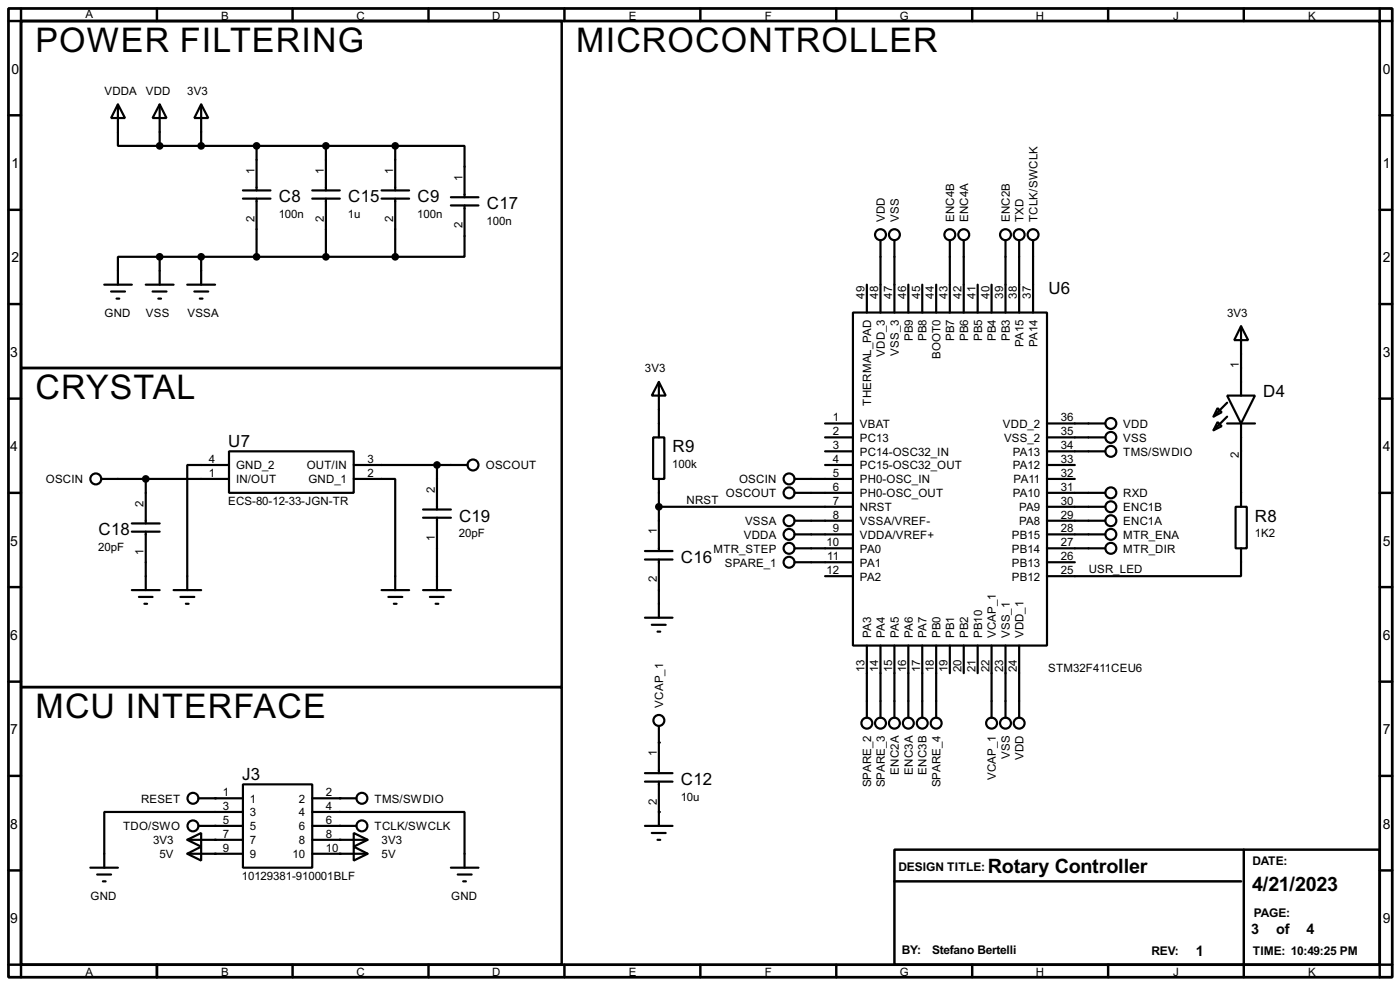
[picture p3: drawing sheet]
<svg xmlns="http://www.w3.org/2000/svg" width="256mm" height="180mm" viewBox="0 0 256 180" stroke-linecap="round" stroke-linejoin="round" font-family="sans-serif">
<path d="M1.6 1.6h253.5v177.3h-253.5zM3.9 3.9h248.9v172.7h-248.9z" fill="none" stroke="#000" stroke-width=".5"/>
<g fill="none" stroke="#000" stroke-width=".45">
<path d="M3.9 3.9h99v63.5h-99zM3.9 1.6v2.3h-2.3M28.8 1.6v2.3M53.6 1.6v2.3M78.5 1.6v2.3M103.4 1.6v2.3M128.3 1.6v2.3M153.2 1.6v2.3M178.1 1.6v2.3M203 1.6v2.3M227.9 1.6v2.3M252.8 1.6v2.3h2.3"/>
<path d="M1.6 21.1h2.3M1.6 38.4h2.3M252.8 21.1h2.3M252.8 38.4h2.3M1.6 55.7h2.3M252.8 55.7h2.3M1.6 73h2.3M3.9 67.4h99v58.4h-99zM252.8 73h2.3M1.6 90.2h2.3M252.8 90.2h2.3M1.6 107.5h2.3"/>
<path d="M252.8 107.5h2.3M1.6 124.8h2.3M3.9 125.8h99v50.8h-99zM252.8 124.8h2.3M1.6 142h2.3M1.6 159.3h2.3M163.9 155.5h88.9v21.1h-88.9zM227.9 155.5v23.4M252.8 142h2.3M252.8 159.3h2.3M1.6 176.6h2.3v2.3M28.8 176.6v2.3"/>
<path d="M53.6 176.6v2.3M78.5 176.6v2.3M103.4 176.6v2.3M128.3 176.6v2.3M153.2 176.6v2.3M163.9 161.3h63.5M178.1 176.6v2.3M203 176.6v2.3M255.1 176.6h-2.3v2.3"/>
</g>
<g fill="none" stroke="#000" stroke-width=".4">
<path d="M21.6 19.1l1.3 2.5h-2.5zM21.6 19.1v7.6h7.7M29.3 19.1l1.2 2.5h-2.5zM29.3 19.1v7.6M36.9 19.1l1.3 2.5h-2.6zM36.9 19.1v7.6M29.3 26.7h43.1M44.5 34.9h5.1M44.5 36.4h5.1M47 26.7v8.2M47 36.4v10.6M57.2 34.9h5.1"/>
<path d="M57.2 36.4h5.1M59.7 26.7v8.2M59.7 36.4v10.6M69.9 34.9h5.1M69.9 36.4h5.1M72.4 26.7h12.7v9.4M72.4 26.7v8.2M72.4 36.4v10.6M82.6 36.1h5.1M82.6 37.6h5.1M85.1 37.6v9.4h-12.7M19.1 52.1h5.1"/>
<path d="M20.4 53.4h2.5M21.4 54.7h.5M26.7 52.1h5.1M28 53.4h2.5M29 54.7h.5M29.3 47h-7.7v5.1M29.3 47h43.1M29.3 47v5.1M34.3 52.1h5.1M35.6 53.4h2.6M36.6 54.7h.5M36.9 47v5.1"/>
<path d="M156.3 57.2h35.5v61h-35.5zM158.8 52.1v5.1M161.3 44v13.2M163.9 44v13.2M166.4 52.1v5.1M169 52.1v5.1M171.5 52.1v5.1M174 44v13.2M176.6 44v13.2M179.1 52.1v5.1M181.7 52.1v5.1M184.2 44v13.2"/>
<path d="M186.7 44v13.2M189.3 44v13.2M227.4 59.7l1.3 2.6h-2.6zM227.4 59.7v12.7M120.7 69.9l1.3 2.5h-2.6zM120.7 69.9v10.2M151.2 77.5h5.1M191.8 77.5h10.7M223.1 77.3l.7 .7-1.5 .8zM223.1 74.7l.7 .8-1.5 .8zM224.8 72.4h5.1l-2.5 5.1zM224.8 77.5h5.1"/>
<path d="M224.8 76.3l-2.5 2.5M224.8 73.7l-2.5 2.6M227.4 77.5v15.3M18.6 87.7h23.4M24.2 97.3h5.1M24.2 95.8h5.1M26.7 87.7v8.1M26.7 97.3v10.7M42 82.6h22.8v7.6h-22.8zM42 85.1h-7.7v22.9M64.8 87.7h7.6v20.3M64.8 85.1h20.9"/>
<path d="M77.5 94.8h5.1M77.5 93.3h5.1M80.1 85.1v8.2M80.1 94.8v13.2M119.7 80.1h2v7.6h-2zM120.7 87.7v13.2M120.7 92.8h35.6M145.6 87.7h10.7M145.6 90.2h10.7M145.6 95.3h10.7M145.6 97.8h10.7M151.2 85.1h5.1"/>
<path d="M151.2 80.1h5.1M151.2 82.6h5.1M191.8 87.7h5.1M191.8 85.1h5.1M191.8 90.2h10.7M191.8 92.8h10.7M191.8 95.3h10.7M191.8 97.8h10.7M191.8 80.1h10.7M191.8 82.6h10.7M226.4 92.8h2v7.6h-2zM24.2 108h5.1"/>
<path d="M25.5 109.3h2.5M26.5 110.5h.5M31.8 108h5.1M33.1 109.3h2.5M34.1 110.5h.5M69.9 108h5.1M71.2 109.3h2.5M72.2 110.5h.5M77.5 108h5.1M78.8 109.3h2.5M79.8 110.5h.5M118.2 100.9h5"/>
<path d="M118.2 102.4h5M118.2 113.1h5M119.4 114.4h2.6M120.5 115.6h.5M120.7 102.4v10.7M145.6 100.4h10.7M145.6 102.9h10.7M151.2 105.5h5.1M158.8 118.2v13.2M161.3 118.2v13.2M163.9 118.2v13.2M166.4 118.2v13.2"/>
<path d="M169 118.2v13.2M171.5 118.2v13.2M174 118.2v5M176.6 118.2v5M179.1 118.2v5M181.7 118.2v13.2M184.2 118.2v13.2M186.7 118.2v13.2M191.8 100.4h10.7M191.8 102.9h5.1M227.4 100.4v5.1h-35.6M120.7 132.9v8.6"/>
<path d="M16.6 158.8h5M34.3 153.7l2.6-1.2v2.5zM34.3 156.3l2.6-1.3v2.5zM34.3 153.7h10.2M34.3 156.3h10.2M36.4 146.1h8.1M36.4 151.2h8.1M44.5 143.6h12.7v15.2h-12.7zM44.5 148.6h-25.4v10.2M57.2 148.6h27.9v10.2M57.2 146.1h8.1M57.2 151.2h8.1"/>
<path d="M57.2 153.7h10.2M57.2 156.3h10.2M64.8 152.5l2.6 1.2-2.6 1.3zM64.8 155l2.6 1.3-2.6 1.2zM82.6 158.8h5.1M118.2 151.2h5M118.2 141.5h5M118.2 143.1h5M119.4 152.5h2.6M120.5 153.7h.5M120.7 143.1v8.1M17.8 160.1h2.6"/>
<path d="M18.9 161.3h.5M83.9 160.1h2.5M84.9 161.3h.5"/>
<circle cx="161.3" cy="43" r="1"/>
<circle cx="163.8" cy="43" r="1"/>
<circle cx="174" cy="43" r="1"/>
<circle cx="176.5" cy="43" r="1"/>
<circle cx="184.2" cy="43" r="1"/>
<circle cx="186.7" cy="43" r="1"/>
<circle cx="189.2" cy="43" r="1"/>
<circle cx="203.5" cy="77.5" r="1"/>
<circle cx="17.5" cy="87.7" r="1"/>
<circle cx="86.6" cy="85.1" r="1"/>
<circle cx="144.5" cy="87.7" r="1"/>
<circle cx="144.5" cy="95.3" r="1"/>
<circle cx="144.5" cy="90.2" r="1"/>
<circle cx="144.5" cy="97.8" r="1"/>
<circle cx="203.5" cy="90.2" r="1"/>
<circle cx="203.5" cy="80.1" r="1"/>
<circle cx="203.5" cy="95.3" r="1"/>
<circle cx="203.5" cy="92.8" r="1"/>
<circle cx="203.5" cy="82.6" r="1"/>
<circle cx="203.5" cy="97.8" r="1"/>
<circle cx="144.5" cy="102.9" r="1"/>
<circle cx="144.5" cy="100.4" r="1"/>
<circle cx="203.5" cy="100.4" r="1"/>
<circle cx="120.7" cy="131.9" r="1"/>
<circle cx="158.8" cy="132.4" r="1"/>
<circle cx="161.3" cy="132.4" r="1"/>
<circle cx="163.8" cy="132.4" r="1"/>
<circle cx="166.4" cy="132.4" r="1"/>
<circle cx="168.9" cy="132.4" r="1"/>
<circle cx="171.5" cy="132.4" r="1"/>
<circle cx="181.6" cy="132.4" r="1"/>
<circle cx="184.2" cy="132.4" r="1"/>
<circle cx="186.7" cy="132.4" r="1"/>
<circle cx="35.3" cy="146.1" r="1"/>
<circle cx="35.3" cy="151.2" r="1"/>
<circle cx="66.3" cy="146.1" r="1"/>
<circle cx="66.3" cy="151.2" r="1"/>
</g>
<g fill="#000">
<circle cx="120.7" cy="135.9" r=".2"/>
<circle cx="39.4" cy="151.2" r=".2"/>
<circle cx="39.4" cy="153.7" r=".2"/>
<circle cx="39.4" cy="156.3" r=".2"/>
<circle cx="39.4" cy="146.1" r=".2"/>
<circle cx="62.3" cy="146.1" r=".2"/>
<circle cx="62.3" cy="151.2" r=".2"/>
<circle cx="62.3" cy="153.7" r=".2"/>
<circle cx="62.3" cy="156.3" r=".2"/>
<circle cx="120.7" cy="148.6" r=".2"/>
</g>
<g fill="#000" stroke="#000" stroke-width=".4">
<circle cx="29.2" cy="26.7" r=".5"/>
<circle cx="36.8" cy="26.7" r=".5"/>
<circle cx="47" cy="26.7" r=".5"/>
<circle cx="59.7" cy="26.7" r=".5"/>
<circle cx="72.4" cy="26.7" r=".5"/>
<circle cx="29.2" cy="47" r=".5"/>
<circle cx="36.8" cy="47" r=".5"/>
<circle cx="47" cy="47" r=".5"/>
<circle cx="59.7" cy="47" r=".5"/>
<circle cx="72.4" cy="47" r=".5"/>
<circle cx="26.7" cy="87.7" r=".5"/>
<circle cx="80" cy="85.1" r=".5"/>
<circle cx="120.7" cy="92.8" r=".5"/>
</g>
<g font-size="7">
<text x="6.5" y="9.5">POWER FILTERING</text>
<text x="105.6" y="9.5">MICROCONTROLLER</text>
<text x="6.5" y="73">CRYSTAL</text>
<text x="6.5" y="131.5">MCU INTERFACE</text>
</g>
<g font-size="4.1">
<text x="181" y="159.9">Rotary Controller</text>
<text x="229.4" y="163.1">4/21/2023</text>
</g>
<g font-size="3.5">
<text x="51.1" y="37">C8</text>
<text x="63.8" y="37">C15</text>
<text x="76.5" y="37">C9</text>
<text x="89.2" y="38.3">C17</text>
<text x="192.1" y="53.9">U6</text>
<text x="231.4" y="72.6">D4</text>
<text x="41.8" y="81.8">U7</text>
<text x="123.2" y="82.8">R9</text>
<text x="84.1" y="95.5">C19</text>
<text x="229.9" y="95.5">R8</text>
<text x="18.1" y="98">C18</text>
<text x="124.8" y="103.1">C16</text>
<text x="44.4" y="142.8">J3</text>
<text x="124.8" y="143.7">C12</text>
</g>
<g font-size="3">
<text x="229.2" y="171">3</text>
<text x="233.8" y="171">of</text>
<text x="239.4" y="171">4</text>
<text x="219.1" y="175">1</text>
</g>
<g font-size="2.9">
<text x="2.1" y="13.5">0</text>
<text x="253.4" y="13.5">0</text>
<text x="2.1" y="30.7">1</text>
<text x="253.4" y="30.7">1</text>
<text x="2.1" y="48">2</text>
<text x="253.4" y="48">2</text>
<text x="1.9" y="65.3">3</text>
<text x="253.4" y="65.3">3</text>
<text x="1.9" y="82.5">4</text>
<text x="253.4" y="82.5">4</text>
<text x="1.9" y="99.9">5</text>
<text x="253.4" y="99.9">5</text>
<text x="1.9" y="117.1">6</text>
<text x="253.4" y="117.1">6</text>
<text x="1.9" y="134.4">7</text>
<text x="253.4" y="134.4">7</text>
<text x="1.9" y="151.7">8</text>
<text x="253.4" y="151.7">8</text>
<text x="1.9" y="168.9">9</text>
<text x="253.4" y="168.9">9</text>
</g>
<g font-size="2.5">
<text x="164.6" y="159.4">DESIGN TITLE:</text>
<text x="229.4" y="158.4">DATE:</text>
<text x="229.7" y="167.8">PAGE:</text>
<text x="165.2" y="174.6">BY:</text>
<text x="170.7" y="174.6">Stefano Bertelli</text>
<text x="210.9" y="174.8">REV:</text>
<text x="229.5" y="174.8">TIME: 10:49:25 PM</text>
</g>
<g font-size="2.4">
<text x="15.6" y="3.4">A</text>
<text x="40.5" y="3.6">B</text>
<text x="65.3" y="3.6">C</text>
<text x="90.2" y="3.6">D</text>
<text x="115.2" y="3.6">E</text>
<text x="140.1" y="3.6">F</text>
<text x="164.8" y="3.6">G</text>
<text x="189.8" y="3.6">H</text>
<text x="214.9" y="3.6">J</text>
<text x="239.6" y="3.6">K</text>
<text x="19.1" y="17.3">VDDA VDD</text>
<text x="34.3" y="17.3">3V3</text>
<text x="46.6" y="31.8" transform="rotate(-90 46.6 31.8)">1</text>
<text x="59.3" y="31.8" transform="rotate(-90 59.3 31.8)">1</text>
<text x="72" y="31.8" transform="rotate(-90 72 31.8)">1</text>
<text x="84.7" y="33.1" transform="rotate(-90 84.7 33.1)">1</text>
<text x="46.6" y="40.6" transform="rotate(-90 46.6 40.6)">2</text>
<text x="51.1" y="40">100n</text>
<text x="59.3" y="40.6" transform="rotate(-90 59.3 40.6)">2</text>
<text x="63.8" y="40">1u</text>
<text x="72" y="40.6" transform="rotate(-90 72 40.6)">2</text>
<text x="76.5" y="40">100n</text>
<text x="84.7" y="41.8" transform="rotate(-90 84.7 41.8)">2</text>
<text x="89.2" y="41.2">100n</text>
<text x="162.1" y="40.6" transform="rotate(-90 162.1 40.6)">VDD</text>
<text x="164.7" y="40.6" transform="rotate(-90 164.7 40.6)">VSS</text>
<text x="174.8" y="40.6" transform="rotate(-90 174.8 40.6)">ENC4B</text>
<text x="177.4" y="40.6" transform="rotate(-90 177.4 40.6)">ENC4A</text>
<text x="185" y="40.6" transform="rotate(-90 185 40.6)">ENC2B</text>
<text x="187.5" y="40.6" transform="rotate(-90 187.5 40.6)">TXD</text>
<text x="190.1" y="40.6" transform="rotate(-90 190.1 40.6)">TCLK/SWCLK</text>
<text x="19.1" y="58">GND</text>
<text x="26.7" y="58">VSS</text>
<text x="34.3" y="58">VSSA</text>
<text x="158.4" y="54.6" transform="rotate(-90 158.4 54.6)">49</text>
<text x="160.9" y="54.6" transform="rotate(-90 160.9 54.6)">48</text>
<text x="163.5" y="54.7" transform="rotate(-90 163.5 54.7)">47</text>
<text x="166" y="54.7" transform="rotate(-90 166 54.7)">46</text>
<text x="168.6" y="54.7" transform="rotate(-90 168.6 54.7)">45</text>
<text x="171.1" y="54.6" transform="rotate(-90 171.1 54.6)">44</text>
<text x="173.6" y="54.7" transform="rotate(-90 173.6 54.7)">43</text>
<text x="176.2" y="54.7" transform="rotate(-90 176.2 54.7)">42</text>
<text x="178.7" y="54.7" transform="rotate(-90 178.7 54.7)">41</text>
<text x="181.3" y="54.7" transform="rotate(-90 181.3 54.7)">40</text>
<text x="183.8" y="54.7" transform="rotate(-90 183.8 54.7)">39</text>
<text x="186.3" y="54.7" transform="rotate(-90 186.3 54.7)">38</text>
<text x="188.9" y="54.7" transform="rotate(-90 188.9 54.7)">37</text>
<text x="224.8" y="58">3V3</text>
<text x="162.1" y="65.3" transform="rotate(-90 162.1 65.3)">VDD_3</text>
<text x="164.7" y="65.1" transform="rotate(-90 164.7 65.1)">VSS_3</text>
<text x="167.2" y="62.5" transform="rotate(-90 167.2 62.5)">PB9</text>
<text x="169.8" y="62.5" transform="rotate(-90 169.8 62.5)">PB8</text>
<text x="172.3" y="65.8" transform="rotate(-90 172.3 65.8)">BOOT0</text>
<text x="174.8" y="62.5" transform="rotate(-90 174.8 62.5)">PB7</text>
<text x="177.4" y="62.5" transform="rotate(-90 177.4 62.5)">PB6</text>
<text x="179.9" y="62.5" transform="rotate(-90 179.9 62.5)">PB5</text>
<text x="182.5" y="62.5" transform="rotate(-90 182.5 62.5)">PB4</text>
<text x="185" y="62.5" transform="rotate(-90 185 62.5)">PB3</text>
<text x="187.5" y="63.5" transform="rotate(-90 187.5 63.5)">PA15</text>
<text x="190.1" y="63.5" transform="rotate(-90 190.1 63.5)">PA14</text>
<text x="118.2" y="68.1">3V3</text>
<text x="227" y="67.4" transform="rotate(-90 227 67.4)">1</text>
<text x="152.6" y="77.1">1</text>
<text x="159.6" y="74.2" transform="rotate(-90 159.6 74.2)">THERMAL_PAD</text>
<text x="194.4" y="77.1">36</text>
<text x="152.6" y="79.7">2</text>
<text x="152.6" y="82.2">3</text>
<text x="157.5" y="78.3">VBAT</text>
<text x="157.5" y="80.8">PC13</text>
<text x="157.5" y="83.4">PC14-OSC32_IN</text>
<text x="183.7" y="78.3">VDD_2</text>
<text x="183.9" y="80.8">VSS_2</text>
<text x="185.5" y="83.4">PA13</text>
<text x="194.4" y="79.7">35</text>
<text x="194.4" y="82.2">34</text>
<text x="205.8" y="78.3">VDD</text>
<text x="205.8" y="80.8">VSS</text>
<text x="205.8" y="83.4">TMS/SWDIO</text>
<text x="227" y="83.7" transform="rotate(-90 227 83.7)">2</text>
<text x="8.4" y="88.5">OSCIN</text>
<text x="38.3" y="87.3">1</text>
<text x="38.3" y="84.7">4</text>
<text x="43.2" y="88.5">IN/OUT</text>
<text x="43.2" y="85.9">GND_2</text>
<text x="56.2" y="85.9">OUT/IN</text>
<text x="56.5" y="88.5">GND_1</text>
<text x="67.4" y="87.3">2</text>
<text x="67.4" y="84.7">3</text>
<text x="89" y="85.9">OSCOUT</text>
<text x="123.2" y="85.7">100k</text>
<text x="135.4" y="88.5">OSCIN</text>
<text x="152.6" y="84.7">4</text>
<text x="152.6" y="87.3">5</text>
<text x="152.6" y="89.8">6</text>
<text x="157.5" y="85.9">PC15-OSC32_OUT</text>
<text x="157.5" y="88.5">PH0-OSC_IN</text>
<text x="185.5" y="85.9">PA12</text>
<text x="185.7" y="88.5">PA11</text>
<text x="194.4" y="84.7">33</text>
<text x="194.4" y="87.3">32</text>
<text x="194.4" y="89.8">31</text>
<text x="26.3" y="92.8" transform="rotate(-90 26.3 92.8)">2</text>
<text x="41.8" y="92.4">ECS-80-12-33-JGN-TR</text>
<text x="79.7" y="90.2" transform="rotate(-90 79.7 90.2)">2</text>
<text x="125.8" y="92.2">NRST</text>
<text x="133" y="91">OSCOUT</text>
<text x="152.6" y="92.4">7</text>
<text x="152.6" y="94.9">8</text>
<text x="157.5" y="91">PH0-OSC_OUT</text>
<text x="157.5" y="93.6">NRST</text>
<text x="185.5" y="91">PA10</text>
<text x="186.7" y="93.6">PA9</text>
<text x="194.4" y="92.4">30</text>
<text x="194.4" y="94.9">29</text>
<text x="205.8" y="91">RXD</text>
<text x="205.8" y="93.6">ENC1B</text>
<text x="18" y="100.9">20pF</text>
<text x="26.3" y="101.5" transform="rotate(-90 26.3 101.5)">1</text>
<text x="79.6" y="99" transform="rotate(-90 79.6 99)">1</text>
<text x="84.1" y="98.4">20pF</text>
<text x="120.3" y="97.8" transform="rotate(-90 120.3 97.8)">1</text>
<text x="130.7" y="101.2">MTR_STEP</text>
<text x="136.3" y="98.6">VDDA</text>
<text x="136.5" y="96.1">VSSA</text>
<text x="151.4" y="100">10</text>
<text x="152.6" y="97.4">9</text>
<text x="157.5" y="96.1">VSSA/VREF-</text>
<text x="157.5" y="98.6">VDDA/VREF+</text>
<text x="157.5" y="101.2">PA0</text>
<text x="185.4" y="98.6">PB15</text>
<text x="185.4" y="101.2">PB14</text>
<text x="186.7" y="96.1">PA8</text>
<text x="194.4" y="97.4">28</text>
<text x="194.4" y="100">27</text>
<text x="205.8" y="96.1">ENC1A</text>
<text x="205.8" y="101.2">MTR_DIR</text>
<text x="205.8" y="98.6">MTR_ENA</text>
<text x="229.9" y="98.4">1K2</text>
<text x="120.3" y="106.6" transform="rotate(-90 120.3 106.6)">2</text>
<text x="132.8" y="103.7">SPARE_1</text>
<text x="151.4" y="105.1">12</text>
<text x="151.6" y="102.5">11</text>
<text x="157.5" y="103.7">PA1</text>
<text x="157.5" y="106.3">PA2</text>
<text x="185.4" y="103.7">PB13</text>
<text x="185.4" y="106.3">PB12</text>
<text x="194.4" y="102.5">26</text>
<text x="194.4" y="105.1">25</text>
<text x="199.4" y="104.9">USR_LED</text>
<text x="159.6" y="116.8" transform="rotate(-90 159.6 116.8)">PA3</text>
<text x="162.1" y="116.8" transform="rotate(-90 162.1 116.8)">PA4</text>
<text x="164.7" y="116.8" transform="rotate(-90 164.7 116.8)">PA5</text>
<text x="167.2" y="116.8" transform="rotate(-90 167.2 116.8)">PA6</text>
<text x="169.8" y="116.8" transform="rotate(-90 169.8 116.8)">PA7</text>
<text x="172.3" y="116.8" transform="rotate(-90 172.3 116.8)">PB0</text>
<text x="174.8" y="116.8" transform="rotate(-90 174.8 116.8)">PB1</text>
<text x="177.4" y="116.8" transform="rotate(-90 177.4 116.8)">PB2</text>
<text x="179.9" y="116.8" transform="rotate(-90 179.9 116.8)">PB10</text>
<text x="182.5" y="116.8" transform="rotate(-90 182.5 116.8)">VCAP_1</text>
<text x="185" y="116.8" transform="rotate(-90 185 116.8)">VSS_1</text>
<text x="187.5" y="116.8" transform="rotate(-90 187.5 116.8)">VDD_1</text>
<text x="158.4" y="123" transform="rotate(-90 158.4 123)">13</text>
<text x="160.9" y="123" transform="rotate(-90 160.9 123)">14</text>
<text x="163.5" y="123" transform="rotate(-90 163.5 123)">15</text>
<text x="166" y="123" transform="rotate(-90 166 123)">16</text>
<text x="168.6" y="123" transform="rotate(-90 168.6 123)">17</text>
<text x="171.1" y="123" transform="rotate(-90 171.1 123)">18</text>
<text x="173.6" y="123" transform="rotate(-90 173.6 123)">19</text>
<text x="176.2" y="123" transform="rotate(-90 176.2 123)">20</text>
<text x="178.7" y="123" transform="rotate(-90 178.7 123)">21</text>
<text x="181.3" y="123" transform="rotate(-90 181.3 123)">22</text>
<text x="183.8" y="123" transform="rotate(-90 183.8 123)">23</text>
<text x="186.3" y="123" transform="rotate(-90 186.3 123)">24</text>
<text x="192" y="122.9">STM32F411CEU6</text>
<text x="121.5" y="129.5" transform="rotate(-90 121.5 129.5)">VCAP_1</text>
<text x="120.3" y="138.5" transform="rotate(-90 120.3 138.5)">1</text>
<text x="164.7" y="141.8" transform="rotate(-90 164.7 141.8)">ENC2A</text>
<text x="167.2" y="141.8" transform="rotate(-90 167.2 141.8)">ENC3A</text>
<text x="169.8" y="141.8" transform="rotate(-90 169.8 141.8)">ENC3B</text>
<text x="182.5" y="142.8" transform="rotate(-90 182.5 142.8)">VCAP_1</text>
<text x="185" y="139" transform="rotate(-90 185 139)">VSS</text>
<text x="187.5" y="139.2" transform="rotate(-90 187.5 139.2)">VDD</text>
<text x="25.8" y="146.9">RESET</text>
<text x="40.8" y="145.7">1</text>
<text x="40.8" y="148.2">3</text>
<text x="45.8" y="146.9">1</text>
<text x="45.8" y="149.4">3</text>
<text x="54.8" y="146.9">2</text>
<text x="54.8" y="149.4">4</text>
<text x="59.7" y="145.7">2</text>
<text x="59.7" y="148.2">4</text>
<text x="68.6" y="146.9">TMS/SWDIO</text>
<text x="120.3" y="147.3" transform="rotate(-90 120.3 147.3)">2</text>
<text x="124.7" y="146.6">10u</text>
<text x="159.6" y="144.1" transform="rotate(-90 159.6 144.1)">SPARE_2</text>
<text x="162.1" y="144.1" transform="rotate(-90 162.1 144.1)">SPARE_3</text>
<text x="172.3" y="144.1" transform="rotate(-90 172.3 144.1)">SPARE_4</text>
<text x="22.6" y="152">TDO/SWO</text>
<text x="28.1" y="154.5">3V3</text>
<text x="40.8" y="150.8">5</text>
<text x="40.8" y="153.3">7</text>
<text x="40.8" y="155.9">9</text>
<text x="45.8" y="152">5</text>
<text x="45.8" y="154.5">7</text>
<text x="54.8" y="152">6</text>
<text x="54.8" y="154.5">8</text>
<text x="59.7" y="150.8">6</text>
<text x="59.7" y="153.3">8</text>
<text x="59.7" y="155.9">10</text>
<text x="68.6" y="152">TCLK/SWCLK</text>
<text x="69.9" y="154.5">3V3</text>
<text x="29.2" y="157.1">5V</text>
<text x="44.3" y="161">10129381-910001BLF</text>
<text x="45.8" y="157.1">9</text>
<text x="53.6" y="157.1">10</text>
<text x="69.9" y="157.1">5V</text>
<text x="16.6" y="164.7">GND</text>
<text x="82.6" y="164.7">GND</text>
<text x="15.6" y="178.7">A</text>
<text x="40.5" y="178.7">B</text>
<text x="65.3" y="178.7">C</text>
<text x="90.2" y="178.7">D</text>
<text x="115.2" y="178.7">E</text>
<text x="140.1" y="178.7">F</text>
<text x="164.8" y="178.7">G</text>
<text x="189.8" y="178.7">H</text>
<text x="214.9" y="178.7">J</text>
<text x="239.6" y="178.7">K</text>
</g>
</svg>
